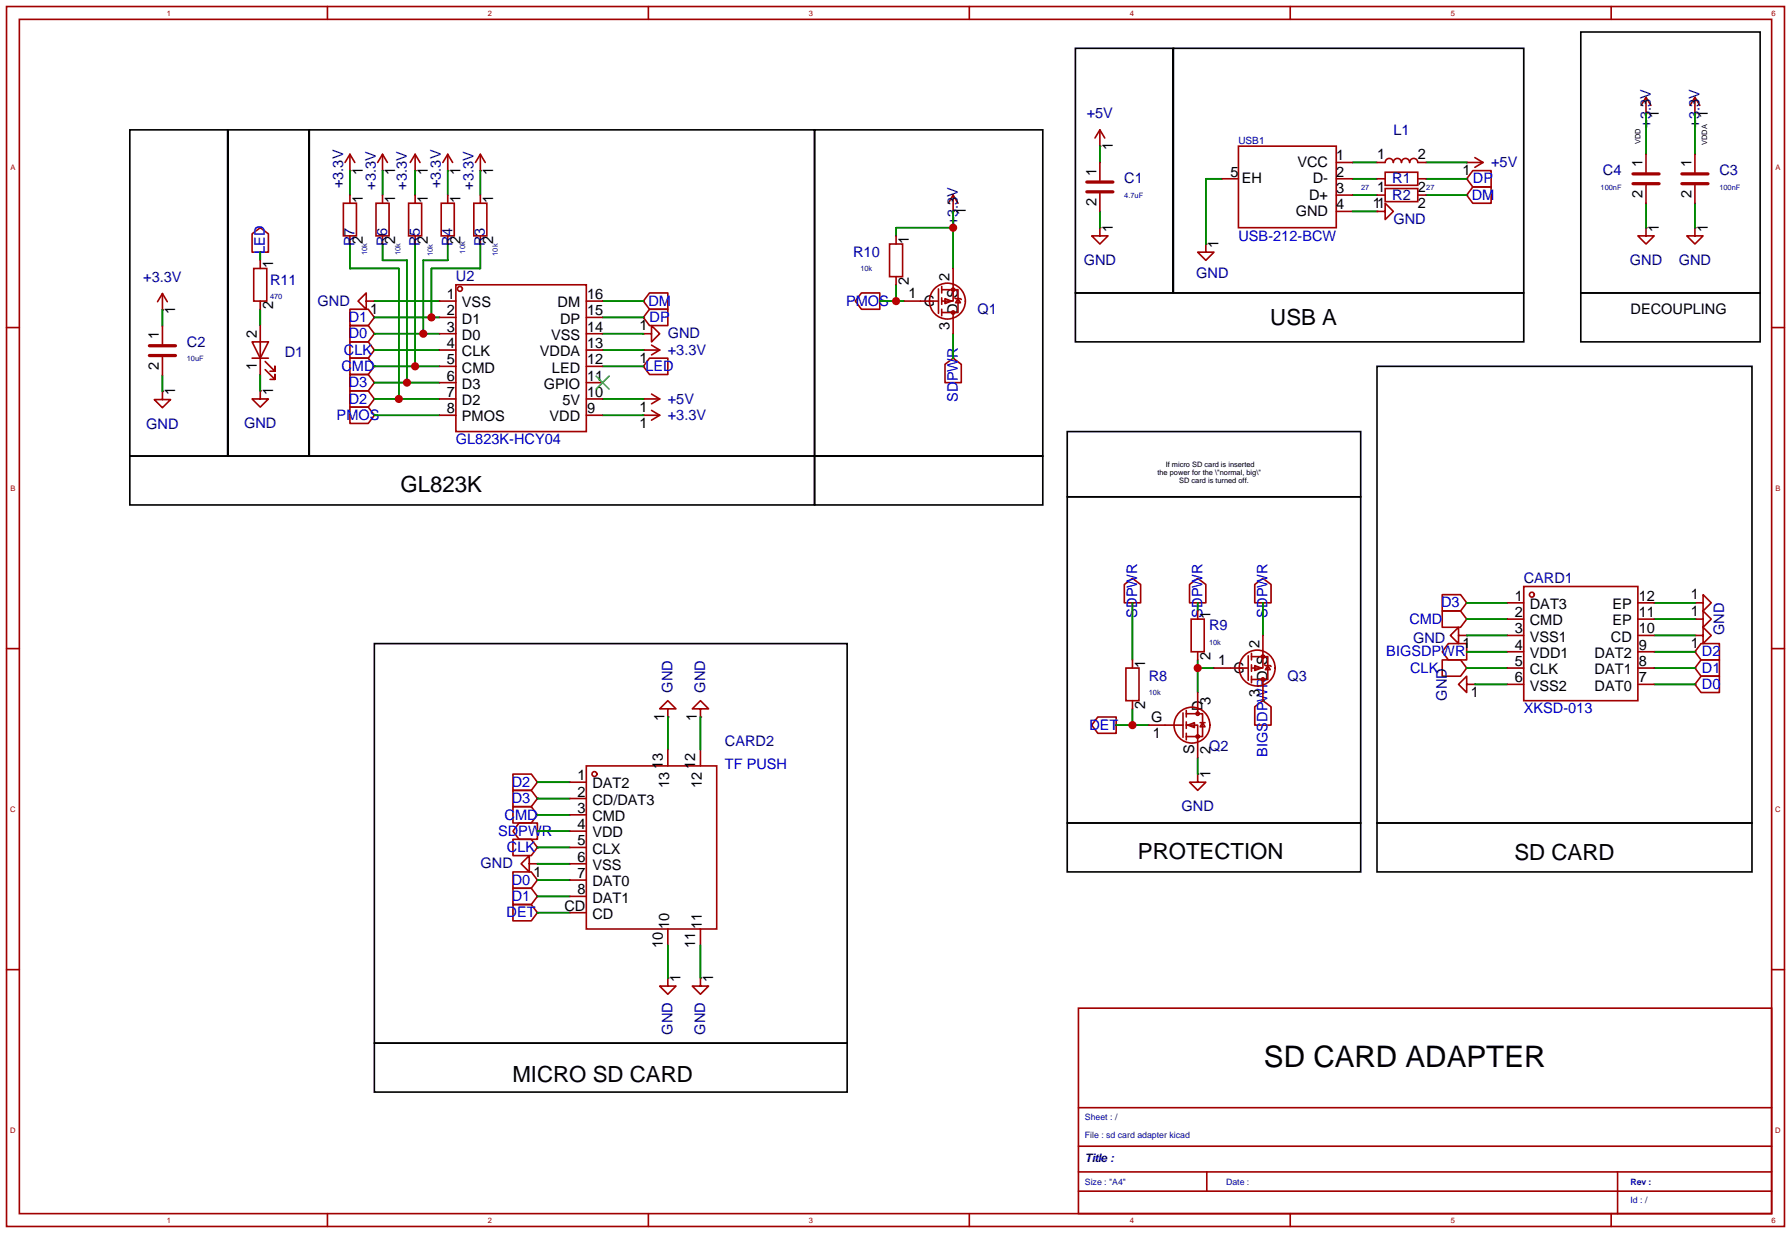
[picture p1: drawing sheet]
<svg xmlns="http://www.w3.org/2000/svg" width="279mm" height="192mm" viewBox="0 0 279 192" stroke-linecap="round" stroke-linejoin="round" font-family="sans-serif">
<g fill="none" stroke="#a10000" stroke-width=".25">
<path d="M1 1h277v190h-277zM3 3h273v186h-273zM51 1v2M101 1v2M151 1v2M201 1v2M251 1v2M256.4 17.7h.1M256.4 15.1l-.7 1.3M256.4 15.1l.8 1.3M256.4 15.1v2.6M264.1 17.7h.1"/>
<path d="M264.1 15.1l-.8 1.3M264.1 15.1l.7 1.3M264.1 15.1v2.6M39.3 36.4l1.2-.9 1.3 .9v2.9h-2.5zM40.5 39.3h.1M53.5 31.7h2v5h-2zM54.5 26.6h.1M54.5 24l-.7 1.3M54.5 24l.8 1.3M54.5 24v2.6M54.5 30.4v1.3M54.5 36.7v1.3"/>
<path d="M58.6 31.7h2v5h-2zM59.6 26.6h.1M59.6 24l-.8 1.3M59.6 24l.8 1.3M59.6 24v2.6M59.6 30.4v1.3M59.6 36.7v1.3M63.7 31.7h2v5h-2zM64.7 26.6h.1M64.7 24l-.8 1.3M64.7 24l.7 1.3M64.7 24v2.6"/>
<path d="M64.7 30.4v1.3M64.7 36.7v1.3M68.7 31.7h2.1v5h-2.1zM69.8 26.6h.1M69.8 24l-.8 1.3M69.8 24l.7 1.3M69.8 24v2.6M69.8 30.4v1.3M69.8 36.7v1.3M73.8 31.7h2.1v5h-2.1zM74.8 26.6h.1M74.8 24l-.7 1.3"/>
<path d="M74.8 24l.8 1.3M74.8 24v2.6M74.8 30.4v1.3M74.8 36.7v1.3M138.6 38h2v5.1h-2zM139.6 36.7v1.3M148.5 32.9h.1M148.5 30.4l-.8 1.3M148.5 30.4l.8 1.3M148.5 30.4v2.5M171.4 22.8h.1M171.4 35.5h.1"/>
<path d="M171.4 35.5v1.2h1.2l-1.2 1.3-1.3-1.3h1.3M171.4 20.2l-.8 1.3M171.4 20.2l.7 1.3M171.4 20.2v2.6M171.4 25.3v2.8M171.4 30.1v2.8M187.9 38h.1M187.9 38v1.3h1.2l-1.2 1.2-1.3-1.2h1.3M190.4 27.8h2.5M192.9 22.8h15.3v12.7h-15.3zM208.2 25.3h2.5M208.2 27.8h2.5"/>
<path d="M208.2 30.4h2.5M208.2 32.9h2.5M214.5 32.9h.1M214.5 32.9h1.3v-1.2l1.3 1.2-1.3 1.3v-1.3M214.5 27.8h1.3M214.5 30.4h1.3M215.8 26.8h5.1v2.1h-5.1zM215.8 29.4h5.1v2h-5.1zM219.6 25.3a.64 .64 0 0 0-.6-.6 .64 .64 0 0 0-.7 .6 .64 .64 0 0 0-.6-.6 .64 .64 0 0 0-.6 .6 .63 .63 0 0 0-.7-.6 .63 .63 0 0 0-.6 .6h-1.3M219.6 25.3a.63 .63 0 0 1 .7-.6 .63 .63 0 0 1 .6 .6h1.3M220.9 27.8h1.3M220.9 30.4h1.3"/>
<path d="M228.5 30.4h.1M228.5 27.8h.1M228.5 25.3h.1M228.5 25.3h2.5M229.5 29.1h2.8v2.6h-2.8l-1-1.3zM229.5 26.6h2.8v2.5h-2.8l-1-1.3zM229.8 24.5l1.2 .8M231 25.3l-1.2 .8M256.4 35.5h.1M256.4 35.5v1.2h1.3l-1.3 1.3-1.2-1.3h1.2M256.4 24v2.8M256.4 28.9v2.8"/>
<path d="M264.1 35.5h.1M264.1 35.5v1.2h1.2l-1.2 1.3-1.3-1.3h1.3M264.1 24v2.8M264.1 28.9v2.8M1 51h2M25.3 48.3h.1M25.3 45.7l-.8 1.3M25.3 45.7l.8 1.3M25.3 45.7v2.6M25.3 50.8v2.8M25.3 55.6v2.8M39.3 53.2h2.5l-1.3 2.6z"/>
<path d="M39.3 55.8h2.5M39.5 41.8h2.1v5.1h-2.1zM40.5 40.5v1.3M40.5 46.9v1.3M40.5 50.7v7.6M41.3 57.6l1.5 1.5v-.8v.8h-.7M41.3 56.3l1.5 1.5v-.7v.7h-.7M54.5 50.7h2.9l.9 1.3-.9 1.2h-2.9zM54.5 58.3h2.9l.9 1.3-.9 1.3h-2.9zM54.5 53.2h2.9l.9 1.3-.9 1.3h-2.9zM54.5 55.8h2.9l.9 1.3-.9 1.2h-2.9zM54.5 48.2h2.9l.9 1.2-.9 1.3h-2.9z"/>
<path d="M57.1 46.9v-1.3l-1.3 1.3 1.3 1.3v-1.3h1.2M58.3 52h.1M58.3 59.6h.1M58.3 54.5h.1M58.3 57.1h.1M58.3 49.4h.1M58.3 46.9h.1M68.5 54.5h2.5M68.5 46.9h2.5M68.5 49.4h2.5M68.5 52h2.5M68.5 57.1h2.5"/>
<path d="M68.5 59.6h2.5M71 44.4h20.3v22.8h-20.3zM91.3 54.5h2.6M91.3 46.9h2.6M91.3 49.4h2.6M91.3 52h2.6M91.3 57.1h2.6M91.3 59.6h2.6M100.2 57.1h.1M100.2 46.9h.1M100.2 49.4h.1M100.2 52h.1"/>
<path d="M100.2 52h1.3v-1.3l1.3 1.3-1.3 1.2v-1.2M100.2 54.5h.1M100.2 54.5h2.6M101.2 55.8h2.8v2.5h-2.8l-1-1.2zM101.2 45.6h2.8v2.6h-2.8l-1-1.3zM101.2 48.2h2.8v2.5h-2.8l-1-1.3zM101.5 53.8l1.3 .7M102.8 54.5l-1.3 .8M134.2 45.6h2.9v2.6h-2.9l-.9-1.3zM137.1 46.9h.1M139.6 43.1v1.3M140.9 46.9h5.3"/>
<path d="M146.2 45v3.8M146.7 45.1h2.6v3.6h-2.6M146.7 44.6v1M146.7 46.4v1M146.7 48.2v1M147.2 56.7l1.3-.9 1.3 .9v2.9h-2.6zM147.2 46.5l1 .4-1 .4zM148.5 55.8h.1M148.5 41.8v5.1h-1.8M148.5 48.7v3.3M148.8 46.4l.1 .1h.7l.2 .1M149.3 46.5l.3 .6h-.7z"/>
<path d="M276 51h2M25.3 61h.1M25.3 61v1.2h1.3l-1.3 1.3-1.3-1.3h1.3M40.5 60.9h.1M40.5 60.9v1.2h1.3l-1.3 1.3-1.2-1.3h1.2M54.5 63.4h2.9l.9 1.3-.9 1.2h-2.9zM54.5 60.9h2.9l.9 1.2-.9 1.3h-2.9zM58.3 64.7h.1M58.3 62.1h.1M68.5 64.7h2.5M68.5 62.1h2.5M91.3 64.7h2.6"/>
<path d="M91.3 62.1h2.6M100.2 64.7h.1M100.2 62.1h.1M100.2 64.7h2.6M100.2 62.1h2.6M101.5 63.9l1.3 .8M101.5 61.4l1.3 .7M102.8 64.7l-1.3 .7M102.8 62.1l-1.3 .8M175.2 91l1.2-.9 1.3 .9v2.9h-2.5zM176.4 93.9h.1M185.3 91l1.3-.9 1.3 .9v2.9h-2.6z"/>
<path d="M185.6 96.4h2v5.1h-2zM186.6 93.9h.1M186.6 95.2v1.2M195.5 91l1.3-.9 1.2 .9v2.9h-2.5zM196.8 93.9h.1M196.8 99v5h-1.8M224.7 95.2h2.9l.9 1.2-.9 1.3h-2.9zM224.7 92.6h2.9l.9 1.3-.9 1.3h-2.9zM227.2 99v-1.3l-1.2 1.3 1.2 1.2v-1.2h1.3M228.5 96.4h.1M228.5 93.9h.1M228.5 99h.1"/>
<path d="M234.9 93.9h2.5M234.9 96.4h2.5M234.9 99h2.5M237.4 91.3h17.8v17.8h-17.8zM255.2 93.9h2.5M255.2 96.4h2.5M255.2 99h2.5M264.1 99h.1M264.1 99h1.2v1.2l1.3-1.2-1.3-1.3v1.3M264.1 93.9h.1M264.1 93.9h1.2v-1.3l1.3 1.3-1.3 1.3v-1.3M264.1 96.4h.1"/>
<path d="M264.1 96.4h1.2v-1.2l1.3 1.2-1.3 1.3v-1.3M1 101h2M91.3 119.3h20.4v25.4h-20.4zM104 111.7h.1M104 110.4h1.3l-1.3-1.3-1.2 1.3h1.2v1.3M104 116.7v2.6M109.1 111.7h.1M109.1 110.4h1.3l-1.3-1.3-1.2 1.3h1.2v1.3M109.1 116.7v2.6M171 111.7h2.9v2.5h-2.9l-.9-1.3zM173.9 112.9h.1M175.4 104h2.1v5.1h-2.1z"/>
<path d="M176.4 102.8v1.2M176.4 109.1v1.3M179 112.9h5.3M184.3 111v3.8M184.8 111.2h2.6v3.5h-2.6M184.8 112.9h1.8v5.1M184.8 110.6v1.1M184.8 112.4v1M184.8 114.2v1M185.1 112.9l1-.3v.7zM186.6 101.5v1.3M186.6 107.9v3.3"/>
<path d="M187 112.6h.7M187.4 112.6l.3 .6h-.7zM189.1 104h5.4M194.5 102.1v3.9M195 102.3h2.5v3.5h-2.5M195 101.8v1M195 103.5v1.1M195 105.3v1M195.5 110.1l1.3-1 1.2 1v2.8h-2.5zM195.5 103.7l1 .3-1 .4zM196.8 109.1h.1M196.8 105.8v3.3"/>
<path d="M197 103.5l.1 .2h.8l.1 .1M197.5 103.7l.4 .6h-.8zM224.7 102.8h2.9l.9 1.2-.9 1.3h-2.9zM225.6 100.2h2.9v2.6h-2.9l-.9-1.3zM228.5 104h.1M228.5 101.5h.1M228.5 106.6v-1.3l-1.3 1.3 1.3 1.3v-1.3h1.3M229.8 106.6h.1M234.9 101.5h2.5M234.9 104h2.5M234.9 106.6h2.5M255.2 101.5h2.5"/>
<path d="M255.2 104h2.5M255.2 106.6h2.5M264.1 104h.1M264.1 101.5h.1M264.1 106.6h.1M265 102.8h2.9v2.5h-2.9l-.9-1.3zM265 100.2h2.9v2.6h-2.9l-.9-1.3zM265 105.3h2.9v2.6h-2.9l-.9-1.3zM276 101h2M79.9 138.3h2.9l.9 1.3-.9 1.3h-2.9zM79.9 120.6h2.9l.9 1.2-.9 1.3h-2.9zM79.9 125.6h2.9l.9 1.3-.9 1.3h-2.9z"/>
<path d="M79.9 123.1h2.9l.9 1.3-.9 1.2h-2.9zM79.9 130.7h2.9l.9 1.3-.9 1.3h-2.9zM79.9 135.8h2.9l.9 1.3-.9 1.2h-2.9zM80.9 128.2h2.8v2.5h-2.8l-1-1.3zM82.5 134.5v-1.2l-1.3 1.2 1.3 1.3v-1.3h1.2M83.7 129.4h.1M83.7 139.6h.1M83.7 121.8h.1M83.7 126.9h.1M83.7 124.4h.1M83.7 132h.1M83.7 137.1h.1"/>
<path d="M83.7 134.5h.1M88.8 121.8h2.5M88.8 124.4h2.5M88.8 126.9h2.5M88.8 129.4h2.5M88.8 132h2.5M88.8 134.5h2.5M88.8 137.1h2.5M88.8 139.6h2.5M186.6 120.6h.1M186.6 120.6v1.2h1.3l-1.3 1.3-1.3-1.3h1.3M1 151h2"/>
<path d="M79.9 140.9h2.9l.9 1.2-.9 1.3h-2.9zM83.7 142.1h.1M88.8 142.1h2.5M104 152.3h.1M104 152.3v1.3h1.3l-1.3 1.2-1.2-1.2h1.2M104 144.7v2.5M109.1 152.3h.1M109.1 152.3v1.3h1.3l-1.3 1.2-1.2-1.2h1.2M109.1 144.7v2.5M168 157h108v32h-108zM276 151h2M168 178.5h108"/>
<path d="M168 172.5h108M51 189v2M101 189v2M151 189v2M168 185.5h108M168 182.5h108M188 182.5v3M201 189v2M251 189v2M252 182.5v6.5"/>
<circle cx="71.7" cy="45" r=".38"/>
<circle cx="147.6" cy="46.9" r="2.79"/>
<circle cx="148.5" cy="45.1" r=".25"/>
<circle cx="148.5" cy="48.7" r=".25"/>
<circle cx="238.7" cy="92.6" r=".38"/>
<circle cx="185.7" cy="112.9" r="2.79"/>
<circle cx="186.6" cy="111.2" r=".25"/>
<circle cx="186.6" cy="114.7" r=".25"/>
<circle cx="195.9" cy="104" r="2.79"/>
<circle cx="196.8" cy="105.8" r=".25"/>
<circle cx="196.8" cy="102.3" r=".25"/>
<circle cx="92.6" cy="120.6" r=".38"/>
</g>
<g fill="none" stroke="#000" stroke-width=".25">
<path d="M167.5 7.5h69.9v38.1h-69.9zM182.8 7.5v38.1zM246.3 5h27.9v40.6h-27.9zM20.2 20.2h106.7v50.8h-106.7zM35.5 20.2v50.8zM48.2 20.2v50.8zM126.9 20.2h35.6v58.4h-35.6zM167.5 45.6h69.9v7.6h-69.9zM214.5 57.1h58.5v71.1h-58.5zM246.3 45.6h27.9v7.6h-27.9zM20.2 71h106.7v7.6h-106.7zM126.9 71h35.6z"/>
<path d="M166.3 67.2h45.7v10.2h-45.7zM166.3 77.4h45.7v50.8h-45.7zM58.3 100.2h73.7v62.3h-73.7zM166.3 128.2h45.7v7.6h-45.7zM214.5 128.2h58.5v7.6h-58.5zM58.3 162.5h73.7v7.6h-73.7z"/>
</g>
<g fill="none" stroke="#008700" stroke-width=".25">
<path d="M256.4 17.7v6.3M264.1 17.7v6.3M40.5 39.3v1.2M54.5 38v3.8h7.6v20.3M54.5 26.6v3.8M59.6 38v2.5h3.8v19.1M59.6 26.6v3.8M64.7 26.6v3.8M64.7 38v19.1M69.8 26.6v3.8M69.8 38v2.5h-3.9v11.5M74.8 38v3.8h-7.6v7.6"/>
<path d="M74.8 26.6v3.8M148.5 35.5h-8.9v1.2M148.5 32.9v8.9M171.4 22.8v2.5M171.4 32.9v2.6M190.4 27.8h-2.5v10.2M210.7 25.3h3.8M210.7 27.8h3.8M210.7 30.4h3.8M210.7 32.9h3.8M222.2 25.3h6.3M222.2 27.8h6.3"/>
<path d="M222.2 30.4h6.3M256.4 31.7v3.8M264.1 31.7v3.8M25.3 48.3v2.5M25.3 58.4v2.6M40.5 48.2v2.5M40.5 58.3v2.6M58.3 57.1h10.2M58.3 52h10.2M58.3 49.4h10.2M58.3 46.9h10.2M58.3 54.5h10.2"/>
<path d="M58.3 59.6h10.2M93.9 57.1h6.3M93.9 52h6.3M93.9 49.4h6.3M93.9 46.9h6.3M93.9 54.5h6.3M137.1 46.9h3.8M139.6 44.4v2.5M148.5 52v3.8M58.3 64.7h10.2M58.3 62.1h10.2M93.9 64.7h6.3"/>
<path d="M93.9 62.1h6.3M176.4 93.9v8.9M186.6 93.9v1.3M196.8 93.9v5.1M228.5 99h6.4M228.5 96.4h6.4M228.5 93.9h6.4M257.7 99h6.4M257.7 96.4h6.4M257.7 93.9h6.4M104 111.7v5M109.1 111.7v5"/>
<path d="M173.9 112.9h5.1M176.4 110.4v2.5M186.6 104h2.5M186.6 102.8v5.1M186.6 118v2.6M196.8 109.1h.1M228.5 101.5h6.4M228.5 104h6.4M229.8 106.6h5.1M257.7 106.6h6.4M257.7 101.5h6.4M257.7 104h6.4"/>
<path d="M83.7 139.6h5.1M83.7 137.1h5.1M83.7 134.5h5.1M83.7 121.8h5.1M83.7 132h5.1M83.7 124.4h5.1M83.7 126.9h5.1M83.7 129.4h5.1M83.7 142.1h5.1M104 147.2v5.1M109.1 147.2v5.1"/>
</g>
<path d="M92.9 58.6l2 2M94.9 58.6l-2 2" fill="none" stroke="#3c3" stroke-width=".25"/>
<path d="M169.3 28.4h4.1M169.3 29.9h4.1M254.4 27.1h4.1M254.4 28.6h4.1M262 27.1h4.1M262 28.6h4.1M23.3 53.8h4M23.3 55.4h4" fill="none" stroke="#a10000" stroke-width=".51"/>
<g fill="#c00">
<circle cx="64.7" cy="57.1" r=".63"/>
<circle cx="65.9" cy="52" r=".63"/>
<circle cx="176.4" cy="112.9" r=".63"/>
<circle cx="62.1" cy="62.1" r=".63"/>
<circle cx="67.2" cy="49.4" r=".63"/>
<circle cx="139.6" cy="46.9" r=".63"/>
<circle cx="148.5" cy="35.5" r=".63"/>
<circle cx="63.4" cy="59.6" r=".63"/>
<circle cx="186.6" cy="104" r=".63"/>
</g>
<text font-size="4.6" x="196.9" y="166.1">SD CARD ADAPTER</text>
<g font-size="3.5">
<text x="197.9" y="50.6">USB A</text>
<text x="62.4" y="76.6">GL823K</text>
<text x="177.3" y="133.7">PROTECTION</text>
<text x="236" y="134">SD CARD</text>
<text x="79.8" y="168.5">MICRO SD CARD</text>
</g>
<g font-size="2.3" fill="#000080">
<text x="169.3" y="18.4">+5V</text>
<text x="217.1" y="21">L1</text>
<text x="257.2" y="19.9" transform="rotate(-90 257.2 19.9)">+3.3V</text>
<text x="264.8" y="19.9" transform="rotate(-90 264.8 19.9)">+3.3V</text>
<text x="53.5" y="29.3" transform="rotate(-90 53.5 29.3)">+3.3V</text>
<text x="58.5" y="29.6" transform="rotate(-90 58.5 29.6)">+3.3V</text>
<text x="63.4" y="29.6" transform="rotate(-90 63.4 29.6)">+3.3V</text>
<text x="68.7" y="29.3" transform="rotate(-90 68.7 29.3)">+3.3V</text>
<text x="73.8" y="29.6" transform="rotate(-90 73.8 29.6)">+3.3V</text>
<text x="175.2" y="28.6">C1</text>
<text x="216.9" y="28.6">R1</text>
<text x="232.3" y="26">+5V</text>
<text x="249.7" y="27.3">C4</text>
<text x="267.9" y="27.3">C3</text>
<text x="149.2" y="35.1" transform="rotate(-90 149.2 35.1)">+3.3V</text>
<text x="216.9" y="31.1">R2</text>
<text x="217.1" y="34.9">GND</text>
<text x="55.2" y="38.4" transform="rotate(-90 55.2 38.4)">R7</text>
<text x="60.3" y="38.4" transform="rotate(-90 60.3 38.4)">R6</text>
<text x="65.4" y="38.4" transform="rotate(-90 65.4 38.4)">R5</text>
<text x="70.5" y="38.4" transform="rotate(-90 70.5 38.4)">R4</text>
<text x="75.6" y="38.4" transform="rotate(-90 75.6 38.4)">R3</text>
<text x="132.9" y="40">R10</text>
<text x="168.8" y="41.3">GND</text>
<text x="253.9" y="41.3">GND</text>
<text x="261.5" y="41.3">GND</text>
<text x="22.3" y="43.9">+3.3V</text>
<text x="42.1" y="44.3">R11</text>
<text x="49.5" y="47.6">GND</text>
<text x="71" y="43.8">U2</text>
<text x="186.4" y="43.3">GND</text>
<text x="104" y="52.7">GND</text>
<text x="152.3" y="48.9">Q1</text>
<text x="29.1" y="54.1">C2</text>
<text x="44.4" y="55.6">D1</text>
<text x="104" y="55.2">+3.3V</text>
<text x="104" y="65.4">+3.3V</text>
<text x="104" y="62.9">+5V</text>
<text x="22.8" y="66.8">GND</text>
<text x="38" y="66.7">GND</text>
<text x="237.4" y="90.8">CARD1</text>
<text x="188.4" y="98.2">R9</text>
<text x="220.1" y="100.2">GND</text>
<text x="268.6" y="98.9" transform="rotate(-90 268.6 98.9)">GND</text>
<text x="104.8" y="107.9" transform="rotate(-90 104.8 107.9)">GND</text>
<text x="109.9" y="107.9" transform="rotate(-90 109.9 107.9)">GND</text>
<text x="179" y="106">R8</text>
<text x="200.6" y="106">Q3</text>
<text x="225.4" y="109.1" transform="rotate(-90 225.4 109.1)">GND</text>
<text x="112.9" y="116.2">CARD2</text>
<text x="188.4" y="117">Q2</text>
<text x="184.1" y="126.4">GND</text>
<text x="74.9" y="135.3">GND</text>
<text x="104.8" y="161.2" transform="rotate(-90 104.8 161.2)">GND</text>
<text x="109.9" y="161.2" transform="rotate(-90 109.9 161.2)">GND</text>
</g>
<g font-size="2.3">
<text x="173.4" y="23.4" transform="rotate(-90 173.4 23.4)">1</text>
<text x="258.4" y="18.3" transform="rotate(-90 258.4 18.3)">1</text>
<text x="266.1" y="18.3" transform="rotate(-90 266.1 18.3)">1</text>
<text x="56.5" y="27.2" transform="rotate(-90 56.5 27.2)">1</text>
<text x="61.6" y="27.2" transform="rotate(-90 61.6 27.2)">1</text>
<text x="66.7" y="27.2" transform="rotate(-90 66.7 27.2)">1</text>
<text x="71.8" y="27.2" transform="rotate(-90 71.8 27.2)">1</text>
<text x="76.8" y="27.2" transform="rotate(-90 76.8 27.2)">1</text>
<text x="170.8" y="27.3" transform="rotate(-90 170.8 27.3)">1</text>
<text x="191.7" y="27.5">5</text>
<text x="193.5" y="28.6">EH</text>
<text x="202.1" y="26">VCC</text>
<text x="204.5" y="28.6">D-</text>
<text x="208.2" y="25">1</text>
<text x="208.2" y="27.5">2</text>
<text x="214.5" y="29.8">1</text>
<text x="214.5" y="24.8">1</text>
<text x="220.9" y="29.8">2</text>
<text x="220.9" y="24.8">2</text>
<text x="227.9" y="27.3">1</text>
<text x="255.9" y="26.1" transform="rotate(-90 255.9 26.1)">1</text>
<text x="263.5" y="26.1" transform="rotate(-90 263.5 26.1)">1</text>
<text x="56.5" y="31.7" transform="rotate(-90 56.5 31.7)">1</text>
<text x="61.6" y="31.7" transform="rotate(-90 61.6 31.7)">1</text>
<text x="66.7" y="31.7" transform="rotate(-90 66.7 31.7)">1</text>
<text x="71.8" y="31.7" transform="rotate(-90 71.8 31.7)">1</text>
<text x="76.8" y="31.7" transform="rotate(-90 76.8 31.7)">1</text>
<text x="150.5" y="33.6" transform="rotate(-90 150.5 33.6)">1</text>
<text x="170.8" y="32.2" transform="rotate(-90 170.8 32.2)">2</text>
<text x="201.9" y="33.6">GND</text>
<text x="204" y="31.1">D+</text>
<text x="208.2" y="30.1">3</text>
<text x="208.2" y="32.6">4</text>
<text x="213.9" y="32.4">11</text>
<text x="220.9" y="32.4">2</text>
<text x="255.9" y="30.9" transform="rotate(-90 255.9 30.9)">2</text>
<text x="263.5" y="30.9" transform="rotate(-90 263.5 30.9)">2</text>
<text x="42.5" y="41.8" transform="rotate(-90 42.5 41.8)">1</text>
<text x="56.5" y="38" transform="rotate(-90 56.5 38)">2</text>
<text x="61.6" y="38" transform="rotate(-90 61.6 38)">2</text>
<text x="66.7" y="38" transform="rotate(-90 66.7 38)">2</text>
<text x="71.8" y="38" transform="rotate(-90 71.8 38)">2</text>
<text x="76.8" y="38" transform="rotate(-90 76.8 38)">2</text>
<text x="141.6" y="38" transform="rotate(-90 141.6 38)">1</text>
<text x="173.4" y="36.1" transform="rotate(-90 173.4 36.1)">1</text>
<text x="189.9" y="38.6" transform="rotate(-90 189.9 38.6)">1</text>
<text x="258.4" y="36.1" transform="rotate(-90 258.4 36.1)">1</text>
<text x="266.1" y="36.1" transform="rotate(-90 266.1 36.1)">1</text>
<text x="69.6" y="46.6">1</text>
<text x="72" y="47.9">VSS</text>
<text x="86.9" y="47.9">DM</text>
<text x="91.5" y="46.6">16</text>
<text x="141.5" y="46.4">1</text>
<text x="141.6" y="44.4" transform="rotate(-90 141.6 44.4)">2</text>
<text x="143.9" y="47.6">G</text>
<text x="148" y="43.7" transform="rotate(-90 148 43.7)">2</text>
<text x="24.8" y="52.8" transform="rotate(-90 24.8 52.8)">1</text>
<text x="27.3" y="48.9" transform="rotate(-90 27.3 48.9)">1</text>
<text x="40" y="52.6" transform="rotate(-90 40 52.6)">2</text>
<text x="42.5" y="48.2" transform="rotate(-90 42.5 48.2)">2</text>
<text x="57.7" y="48.9">1</text>
<text x="69.6" y="49.1">2</text>
<text x="69.6" y="51.7">3</text>
<text x="72" y="50.4">D1</text>
<text x="72" y="52.9">D0</text>
<text x="85.9" y="52.9">VSS</text>
<text x="87.3" y="50.4">DP</text>
<text x="91.5" y="51.7">14</text>
<text x="91.5" y="49.1">15</text>
<text x="99.6" y="51.4">1</text>
<text x="148" y="51.3" transform="rotate(-90 148 51.3)">3</text>
<text x="149.2" y="48.9" transform="rotate(-90 149.2 48.9)">D S</text>
<text x="254" y="48.9">DECOUPLING</text>
<text x="24.8" y="57.7" transform="rotate(-90 24.8 57.7)">2</text>
<text x="40" y="57.7" transform="rotate(-90 40 57.7)">1</text>
<text x="69.6" y="54.2">4</text>
<text x="69.6" y="56.7">5</text>
<text x="69.6" y="59.3">6</text>
<text x="72" y="55.5">CLK</text>
<text x="72" y="58">CMD</text>
<text x="84.1" y="55.5">VDDA</text>
<text x="86" y="58">LED</text>
<text x="91.5" y="59.3">11</text>
<text x="91.5" y="56.7">12</text>
<text x="91.5" y="54.2">13</text>
<text x="99.6" y="56.5">1</text>
<text x="27.3" y="61.6" transform="rotate(-90 27.3 61.6)">1</text>
<text x="42.5" y="61.5" transform="rotate(-90 42.5 61.5)">1</text>
<text x="69.6" y="61.8">7</text>
<text x="69.6" y="64.4">8</text>
<text x="72" y="60.6">D3</text>
<text x="72" y="63.1">D2</text>
<text x="72" y="65.6">PMOS</text>
<text x="84.7" y="60.6">GPIO</text>
<text x="85.6" y="65.6">VDD</text>
<text x="87.6" y="63.1">5V</text>
<text x="91.5" y="64.4">9</text>
<text x="91.5" y="61.8">10</text>
<text x="99.6" y="64.1">1</text>
<text x="99.6" y="66.7">1</text>
<text x="236" y="93.6">1</text>
<text x="238.3" y="94.8">DAT3</text>
<text x="251.2" y="94.8">EP</text>
<text x="255.3" y="93.6">12</text>
<text x="263.4" y="93.3">1</text>
<text x="263.4" y="95.9">1</text>
<text x="188.6" y="96.4" transform="rotate(-90 188.6 96.4)">1</text>
<text x="196.2" y="100.9" transform="rotate(-90 196.2 100.9)">2</text>
<text x="227.9" y="101">1</text>
<text x="236" y="96.1">2</text>
<text x="236" y="98.7">3</text>
<text x="236" y="101.2">4</text>
<text x="238.3" y="97.4">CMD</text>
<text x="238.3" y="99.9">VSS1</text>
<text x="251" y="99.9">CD</text>
<text x="251.2" y="97.4">EP</text>
<text x="255.3" y="101.2">9</text>
<text x="255.3" y="98.7">10</text>
<text x="255.3" y="96.1">11</text>
<text x="263.4" y="101">1</text>
<text x="178.4" y="104" transform="rotate(-90 178.4 104)">1</text>
<text x="188.6" y="102.8" transform="rotate(-90 188.6 102.8)">2</text>
<text x="189.8" y="103.5">1</text>
<text x="192.2" y="104.8">G</text>
<text x="236" y="103.7">5</text>
<text x="236" y="106.3">6</text>
<text x="238.3" y="102.5">VDD1</text>
<text x="238.3" y="105">CLK</text>
<text x="238.3" y="107.5">VSS2</text>
<text x="248.4" y="107.5">DAT0</text>
<text x="248.4" y="105">DAT1</text>
<text x="248.4" y="102.5">DAT2</text>
<text x="255.3" y="106.3">7</text>
<text x="255.3" y="103.7">8</text>
<text x="103.5" y="112.3" transform="rotate(-90 103.5 112.3)">1</text>
<text x="108.6" y="112.3" transform="rotate(-90 108.6 112.3)">1</text>
<text x="178.4" y="110.4" transform="rotate(-90 178.4 110.4)">2</text>
<text x="179.4" y="112.4">G</text>
<text x="187.3" y="110.8" transform="rotate(-90 187.3 110.8)">D</text>
<text x="188.6" y="109.8" transform="rotate(-90 188.6 109.8)">3</text>
<text x="196.2" y="108.5" transform="rotate(-90 196.2 108.5)">3</text>
<text x="229.1" y="108.6">1</text>
<text x="103.2" y="119.8" transform="rotate(-90 103.2 119.8)">13</text>
<text x="108.3" y="119.8" transform="rotate(-90 108.3 119.8)">12</text>
<text x="179.6" y="114.9">1</text>
<text x="186.1" y="117.5" transform="rotate(-90 186.1 117.5)">S</text>
<text x="188.6" y="117.4" transform="rotate(-90 188.6 117.4)">2</text>
<text x="90" y="121.5">1</text>
<text x="90" y="124.1">2</text>
<text x="92.3" y="122.8">DAT2</text>
<text x="92.3" y="125.3">CD/DAT3</text>
<text x="104.3" y="122.8" transform="rotate(-90 104.3 122.8)">13</text>
<text x="109.3" y="122.8" transform="rotate(-90 109.3 122.8)">12</text>
<text x="188.6" y="121.2" transform="rotate(-90 188.6 121.2)">1</text>
<text x="90" y="126.6">3</text>
<text x="90" y="129.1">4</text>
<text x="90" y="131.7">5</text>
<text x="92.3" y="127.9">CMD</text>
<text x="92.3" y="130.4">VDD</text>
<text x="83.1" y="136.5">1</text>
<text x="90" y="134.2">6</text>
<text x="90" y="136.8">7</text>
<text x="92.3" y="132.9">CLX</text>
<text x="92.3" y="135.5">VSS</text>
<text x="87.9" y="141.8">CD</text>
<text x="90" y="139.3">8</text>
<text x="92.3" y="138">DAT0</text>
<text x="92.3" y="140.6">DAT1</text>
<text x="92.3" y="143.1">CD</text>
<text x="103.2" y="147.7" transform="rotate(-90 103.2 147.7)">10</text>
<text x="104.3" y="144.7" transform="rotate(-90 104.3 144.7)">10</text>
<text x="108.3" y="147.7" transform="rotate(-90 108.3 147.7)">11</text>
<text x="109.3" y="144.7" transform="rotate(-90 109.3 144.7)">11</text>
<text x="106" y="152.9" transform="rotate(-90 106 152.9)">1</text>
<text x="111.1" y="152.9" transform="rotate(-90 111.1 152.9)">1</text>
</g>
<g font-size="2.3" fill="#00f">
<text x="229.5" y="28.6">DP</text>
<text x="229.3" y="31.1">DM</text>
<text x="41.3" y="39.6" transform="rotate(-90 41.3 39.6)">LED</text>
<text x="192.9" y="37.5">USB-212-BCW</text>
<text x="101" y="47.6">DM</text>
<text x="131.8" y="47.6">PMOS</text>
<text x="54.3" y="52.7">D0</text>
<text x="54.3" y="50.2">D1</text>
<text x="101.2" y="50.2">DP</text>
<text x="53.2" y="57.8">CMD</text>
<text x="53.6" y="55.2">CLK</text>
<text x="100.6" y="57.8">LED</text>
<text x="52.4" y="65.4">PMOS</text>
<text x="54.3" y="60.3">D3</text>
<text x="54.3" y="62.9">D2</text>
<text x="149.2" y="62.5" transform="rotate(-90 149.2 62.5)">SDPWR</text>
<text x="71" y="69.2">GL823K-HCY04</text>
<text x="224.5" y="94.6">D3</text>
<text x="177.2" y="96.2" transform="rotate(-90 177.2 96.2)">SDPWR</text>
<text x="187.3" y="96.2" transform="rotate(-90 187.3 96.2)">SDPWR</text>
<text x="197.5" y="96.2" transform="rotate(-90 197.5 96.2)">SDPWR</text>
<text x="219.6" y="97.2">CMD</text>
<text x="216" y="102.2">BIGSDPWR</text>
<text x="219.7" y="104.8">CLK</text>
<text x="265.2" y="104.8">D1</text>
<text x="265.2" y="102.2">D2</text>
<text x="265.2" y="107.3">D0</text>
<text x="169.7" y="113.7">DET</text>
<text x="237.4" y="111.1">XKSD-013</text>
<text x="112.9" y="119.8">TF PUSH</text>
<text x="197.5" y="117.8" transform="rotate(-90 197.5 117.8)">BIGSDPWRD S</text>
<text x="79.7" y="122.6">D2</text>
<text x="79.7" y="125.1">D3</text>
<text x="77.6" y="130.2">SDPWR</text>
<text x="78.6" y="127.6">CMD</text>
<text x="79" y="132.7">CLK</text>
<text x="79.7" y="137.8">D0</text>
<text x="78.9" y="142.9">DET</text>
<text x="79.7" y="140.3">D1</text>
</g>
<text font-size="1.8" fill="#000080" x="169" y="181">Title :</text>
<text font-size="1.6" fill="#000080" x="192.9" y="22.5">USB1</text>
<g font-size="1.4" fill="#000080">
<text x="169" y="177.2">File : sd card adapter kicad</text>
<text x="169" y="174.5">Sheet : /</text>
<text x="169" y="184.6">Size : &quot;A4&quot;</text>
<text x="191" y="184.6">Date :</text>
<text x="254" y="184.6">Rev :</text>
<text x="254" y="187.4">Id : /</text>
</g>
<g font-size="1.2" fill="#a00000">
<text x="26" y="2.4">1</text>
<text x="76" y="2.4">2</text>
<text x="126" y="2.4">3</text>
<text x="176" y="2.4">4</text>
<text x="226" y="2.4">5</text>
<text x="276" y="2.4">6</text>
<text x="1.6" y="26.4">A</text>
<text x="276.6" y="26.4">A</text>
<text x="1.6" y="76.4">B</text>
<text x="276.6" y="76.4">B</text>
<text x="1.6" y="126.4">C</text>
<text x="276.6" y="126.4">C</text>
<text x="1.6" y="176.4">D</text>
<text x="276.6" y="176.4">D</text>
<text x="26" y="190.4">1</text>
<text x="76" y="190.4">2</text>
<text x="126" y="190.4">3</text>
<text x="176" y="190.4">4</text>
<text x="226" y="190.4">5</text>
<text x="276" y="190.4">6</text>
</g>
<g font-size="1.2">
<text x="255.6" y="22.5" transform="rotate(-90 255.6 22.5)">VDD</text>
<text x="266" y="22.6" transform="rotate(-90 266 22.6)">VDDA</text>
<text x="180.3" y="74">the power for the \&quot;normal, big\&quot;</text>
<text x="181.6" y="72.7">If micro SD card is inserted</text>
<text x="183.7" y="75.2">SD card is turned off.</text>
</g>
<g font-size="1.2" fill="#000080">
<text x="212" y="29.5">27</text>
<text x="222.2" y="29.5">27</text>
<text x="249.4" y="29.5">100nF</text>
<text x="267.9" y="29.5">100nF</text>
<text x="175.2" y="30.8">4.7uF</text>
<text x="57.2" y="39.8" transform="rotate(-90 57.2 39.8)">10k</text>
<text x="62.4" y="39.8" transform="rotate(-90 62.4 39.8)">10k</text>
<text x="67.4" y="39.9" transform="rotate(-90 67.4 39.9)">10k</text>
<text x="72.4" y="39.5" transform="rotate(-90 72.4 39.5)">10k</text>
<text x="77.6" y="39.8" transform="rotate(-90 77.6 39.8)">10k</text>
<text x="42.1" y="46.5">470</text>
<text x="134.1" y="42.2">10k</text>
<text x="29.1" y="56.3">10uF</text>
<text x="188.4" y="100.4">10k</text>
<text x="179" y="108.3">10k</text>
</g>
</svg>
